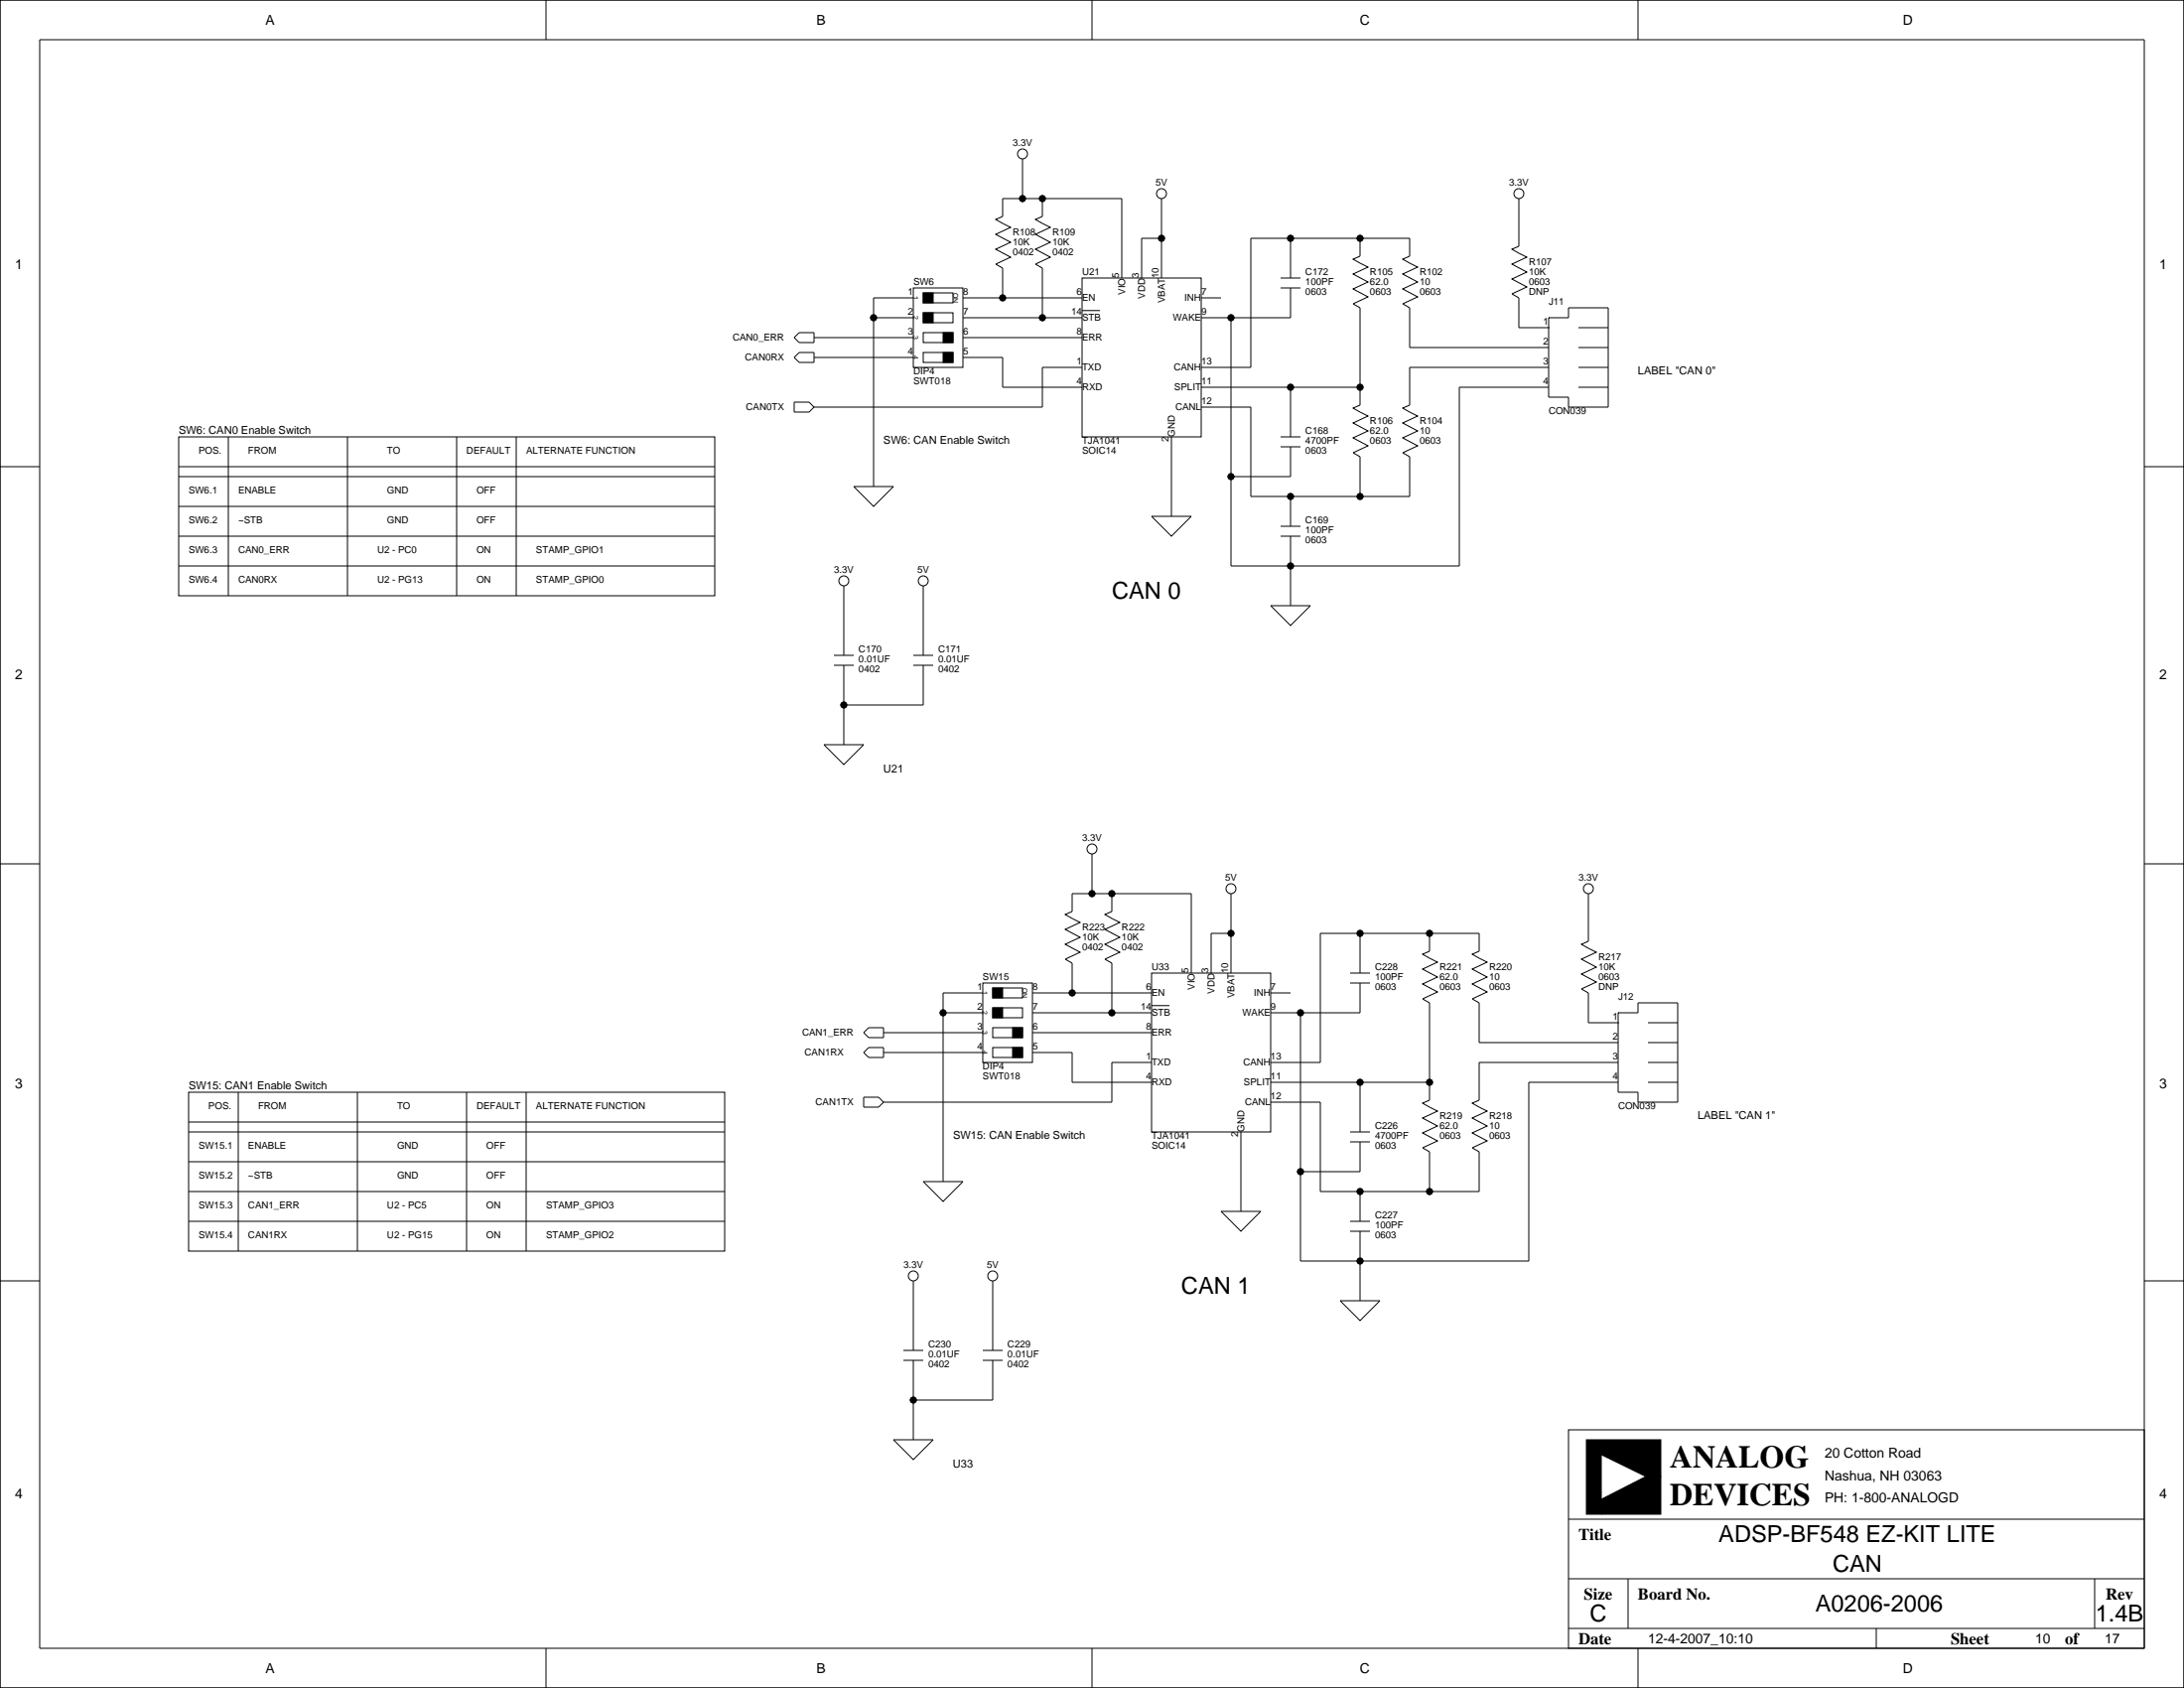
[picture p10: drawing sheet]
<svg xmlns="http://www.w3.org/2000/svg" width="559mm" height="432mm" viewBox="0 0 559 432" stroke-linecap="round" stroke-linejoin="round" font-family="sans-serif">
<g fill="none" stroke="#000" stroke-width=".25">
<path d="M0 0h558.8v431.8h-558.8zM10.2 10.2h538.4v411.4h-538.4zM139.7 0v10.2M279.4 0v10.2M419.1 0v10.2M261.6 40.6v10.2M266.7 50.8v4.6l-1.8 .7 3.8 2.1-3.8 1.7 3.8 2.1-3.8 1.8 3.8 2-3.8 1.8 1.8 1v12.7M297.2 50.8v20.3M388.6 50.8v12.2l-1.8 .8 3.9 2-3.9 1.8 3.9 2-3.9 1.8 3.9 2-3.9 1.8 1.8 1v7.6h7.6M233.7 73.7h12.7v20.3h-12.7zM233.7 76.2h-10.2v48.3M236.2 74.9h7.6v2.6h-7.6z"/>
<path d="M246.4 76.2h30.5M276.9 71.1h30.4v40.7h-30.4zM276.9 79.4h4.5M287 71.1v-20.3h-30.5v4.6l-1.7 .7 3.8 2.1-3.8 1.7 3.8 2.1-3.8 1.8 3.8 2-3.8 1.8 1.7 1v7.6M297.2 61h-5.1v10.1M307.3 76.2h5.1M327.7 71.1h5M327.7 73.7h5M330.2 73.7v7.6h-22.9M330.2 61v10.1M348 61v4.5l-1.8 .8 3.8 2-3.8 1.8 3.8 2-3.8 1.8 3.8 2-3.8 1.8 1.8 1v24.9l-1.8 .8 3.8 2-3.8 1.8 3.8 2-3.8 1.8 3.8 2-3.8 1.8 1.8 1v10.2M203.2 86.4l1.3-1.3h3.8v2.5h-3.8z"/>
<path d="M204.5 90.2h3.8v2.5h-3.8l-1.3-1.3zM208.3 91.4h25.4M208.3 86.4h25.4M223.5 81.3h10.2M236.2 90.2h7.6v2.5h-7.6zM236.2 80h7.6v2.6h-7.6zM236.2 85.1h7.6v2.5h-7.6zM246.4 81.3h30.5M246.4 91.4h10.1v7.7h20.4M246.4 86.4h30.5M276.9 94h-10.2v10.1h-58.4M307.3 99.1h40.7"/>
<path d="M315 81.3v63.5h58.4v-45.7h22.8M330.2 99.1v12.7M396.2 88.9h-35.5v-10.2l-1.8-1 3.8-1.8-3.8-2 3.8-1.8-3.8-2 3.8-1.8-3.8-2 1.8-.8v-4.5h-40.7v33h-12.7M396.2 94h-35.5v9.6l-1.8 .8 3.8 2-3.8 1.8 3.8 2-3.8 1.8 3.8 2-3.8 1.8 1.8 1v10.2h-40.7v-22.9h-12.7M396.2 83.8h.1M396.2 81.3h.1M396.2 81.3h5.1v-2.6h10.2v25.4h-10.2v-2.5h-5.1zM403.9 99.1h7.6M403.9 83.8h7.6M403.9 88.9h7.6M403.9 94h7.6M0 119.4h10.2"/>
<path d="M45.7 111.8h137.2v40.6h-137.2zM45.7 119.4h137.2M58.4 111.8v40.6M88.9 111.8v40.6M116.8 111.8v40.6M132.1 111.8v40.6M203.2 102.9h3.8l1.3 1.2-1.3 1.3h-3.8zM299.7 111.8v20.3M327.7 111.8h5M327.7 114.3h5M330.2 114.3v7.6h-15.2M548.6 119.4h10.2"/>
<path d="M45.7 121.9h137.2M45.7 137.2h137.2M45.7 129.5h137.2M218.4 124.5h10.2l-5.1 5zM294.6 132.1h10.2l-5.1 5.1zM327.7 134.6h5M327.7 137.2h5M330.2 127v7.6M330.2 137.2v17.7M45.7 144.8h137.2M215.9 149.9v17.7M236.2 149.9v17.7"/>
<path d="M325.1 154.9h10.2l-5.1 5.1zM213.4 167.6h5M213.4 170.2h5M215.9 170.2v20.3M233.7 167.6h5.1M233.7 170.2h5.1M236.2 170.2v10.1h-20.3M210.8 190.5h10.2l-5.1 5.1zM279.4 218.4v10.2M0 221h10.2M284.5 228.6v4.6l-1.8 .7 3.8 2.1-3.8 1.7 3.8 2.1-3.8 1.8 3.8 2-3.8 1.8 1.8 1v12.7M315 228.6v20.3"/>
<path d="M315 238.8h-5.1v10.1M348 238.8v10.1M365.8 238.8v4.5l-1.8 .8 3.8 2-3.8 1.8 3.8 2-3.8 1.8 3.8 2-3.8 1.8 1.8 1v24.9l-1.8 .8 3.8 2-3.8 1.8 3.8 2-3.8 1.8 3.8 2-3.8 1.8 1.8 1v10.2M406.4 228.6v12.2l-1.8 .8 3.8 2-3.8 1.8 3.8 2-3.8 1.8 3.8 2-3.8 1.8 1.8 1v7.6h7.6M548.6 221h10.2M241.3 259.1h10.2M251.5 251.5h12.7v20.3h-12.7zM251.5 254h-10.2v48.3M254 257.8h7.6v2.5h-7.6zM254 252.7h7.6v2.6h-7.6zM264.2 259.1h30.4M264.2 254h30.4"/>
<path d="M294.6 248.9h30.5v40.7h-30.5zM294.6 257.2h4.6M304.8 248.9v-20.3h-30.5v4.6l-1.8 .7 3.9 2.1-3.9 1.7 3.9 2.1-3.9 1.8 3.9 2-3.9 1.8 1.8 1v7.6M325.1 254h5.1M332.7 259.1v63.5h58.5v-45.7h22.8M345.4 248.9h5.1M345.4 251.5h5.1M348 251.5v7.6h-22.9M414 259.1h.1M414 259.1h5.1v-2.6h10.2v25.4h-10.2v-2.5h-5.1zM48.3 279.4h137.1v40.6h-137.1zM61 279.4v40.6"/>
<path d="M91.4 279.4v40.6M119.4 279.4v40.6M134.6 279.4v40.6M222.2 262.9h3.9v2.5h-3.9l-1.2-1.2zM222.2 268h3.9v2.5h-3.9l-1.2-1.3zM226.1 264.2h25.4M226.1 269.2h25.4M254 268h7.6v2.5h-7.6zM254 262.9h7.6v2.5h-7.6zM264.2 269.2h10.1v7.7h20.3M264.2 264.2h30.4M294.6 271.8h-10.1v10.1h-58.4"/>
<path d="M325.1 276.9h40.7M348 276.9v12.7M414 271.8h-35.5v9.6l-1.8 .8 3.8 2-3.8 1.8 3.8 2-3.8 1.8 3.8 2-3.8 1.8 1.8 1v10.2h-40.7v-22.9h-12.7M414 261.6h.1M414 266.7h-35.5v-10.2l-1.8-1 3.8-1.8-3.8-2 3.8-1.8-3.8-2 3.8-1.8-3.8-2 1.8-.8v-4.5h-40.7v33h-12.7M421.6 276.9h7.7M421.6 261.6h7.7M421.6 271.8h7.7M421.6 266.7h7.7M48.3 289.6h137.1M48.3 297.2h137.1M48.3 287h137.1"/>
<path d="M221 280.7h3.8l1.3 1.2-1.3 1.3h-3.8zM317.5 289.6v20.3M345.4 289.6h5.1M345.4 292.1h5.1M348 292.1v7.6h-15.3M48.3 304.8h137.1M48.3 312.4h137.1M236.2 302.3h10.2l-5.1 5zM312.4 309.9h10.2l-5.1 5.1zM345.4 312.4h5.1M345.4 315h5.1M348 304.8v7.6"/>
<path d="M348 315v17.7M0 327.7h10.2M233.7 327.7v17.7M254 327.7v17.7M342.9 332.7h10.2l-5.1 5.1zM548.6 327.7h10.2M231.1 345.4h5.1M231.1 348h5.1M233.7 348v20.3M251.5 345.4h5M251.5 348h5M254 348v10.1h-20.3"/>
<path d="M228.6 368.3h10.2l-5.1 5.1zM401.3 365.8h147.3v55.8h-147.3zM401.3 388.6h147.3M401.3 403.9h147.3M401.3 416.6h147.3M416.6 403.9v12.7M480.1 416.6v5M535.9 403.9v12.7M139.7 421.6v10.2M279.4 421.6v10.2M419.1 421.6v10.2"/>
<circle cx="261.6" cy="39.4" r="1.27"/>
<circle cx="261.6" cy="50.8" r=".76"/>
<circle cx="266.7" cy="50.8" r=".76"/>
<circle cx="297.2" cy="49.5" r="1.27"/>
<circle cx="388.6" cy="49.5" r="1.27"/>
<circle cx="256.5" cy="76.2" r=".76"/>
<circle cx="297.2" cy="61" r=".76"/>
<circle cx="330.2" cy="61" r=".76"/>
<circle cx="348" cy="61" r=".76"/>
<circle cx="223.5" cy="81.3" r=".76"/>
<circle cx="266.7" cy="81.3" r=".76"/>
<circle cx="315" cy="81.3" r=".76"/>
<circle cx="330.2" cy="99.1" r=".76"/>
<circle cx="348" cy="99.1" r=".76"/>
<circle cx="315" cy="121.9" r=".76"/>
<circle cx="330.2" cy="127" r=".76"/>
<circle cx="348" cy="127" r=".76"/>
<circle cx="215.9" cy="148.6" r="1.27"/>
<circle cx="236.2" cy="148.6" r="1.27"/>
<circle cx="330.2" cy="144.8" r=".76"/>
<circle cx="215.9" cy="180.3" r=".76"/>
<circle cx="279.4" cy="217.2" r="1.27"/>
<circle cx="279.4" cy="228.6" r=".76"/>
<circle cx="284.5" cy="228.6" r=".76"/>
<circle cx="315" cy="227.3" r="1.27"/>
<circle cx="315" cy="238.8" r=".76"/>
<circle cx="348" cy="238.8" r=".76"/>
<circle cx="365.8" cy="238.8" r=".76"/>
<circle cx="406.4" cy="227.3" r="1.27"/>
<circle cx="241.3" cy="259.1" r=".76"/>
<circle cx="274.3" cy="254" r=".76"/>
<circle cx="284.5" cy="259.1" r=".76"/>
<circle cx="332.7" cy="259.1" r=".76"/>
<circle cx="348" cy="276.9" r=".76"/>
<circle cx="365.8" cy="276.9" r=".76"/>
<circle cx="332.7" cy="299.7" r=".76"/>
<circle cx="348" cy="304.8" r=".76"/>
<circle cx="365.8" cy="304.8" r=".76"/>
<circle cx="233.7" cy="326.4" r="1.27"/>
<circle cx="254" cy="326.4" r="1.27"/>
<circle cx="348" cy="322.6" r=".76"/>
<circle cx="233.7" cy="358.1" r=".76"/>
</g>
<g fill="#000" stroke="#000" stroke-width=".25">
<path d="M236.2 74.9h2.6v2.6h-2.6z" fill-rule="evenodd"/>
<path d="M236.2 80h2.6v2.6h-2.6z" fill-rule="evenodd"/>
<path d="M241.3 90.2h2.5v2.5h-2.5z" fill-rule="evenodd"/>
<path d="M241.3 85.1h2.5v2.5h-2.5z" fill-rule="evenodd"/>
<path d="M254 252.7h2.5v2.6h-2.5z" fill-rule="evenodd"/>
<path d="M254 257.8h2.5v2.5h-2.5z" fill-rule="evenodd"/>
<path d="M259.1 262.9h2.5v2.5h-2.5z" fill-rule="evenodd"/>
<path d="M259.1 268h2.5v2.5h-2.5z" fill-rule="evenodd"/>
<path d="M409.7 368.3h15.2v9.4h-3.8l-11.4-5.6z" fill-rule="evenodd"/>
<path d="M405.9 368.3h3.8v19h-3.8z" fill-rule="evenodd"/>
<path d="M409.7 383.5l11.4-5.8h3.8v9.6h-15.2z" fill-rule="evenodd"/>
<circle cx="261.6" cy="50.8" r=".76"/>
<circle cx="266.7" cy="50.8" r=".76"/>
<circle cx="256.5" cy="76.2" r=".76"/>
<circle cx="297.2" cy="61" r=".76"/>
<circle cx="330.2" cy="61" r=".76"/>
<circle cx="348" cy="61" r=".76"/>
<circle cx="223.5" cy="81.3" r=".76"/>
<circle cx="266.7" cy="81.3" r=".76"/>
<circle cx="315" cy="81.3" r=".76"/>
<circle cx="330.2" cy="99.1" r=".76"/>
<circle cx="348" cy="99.1" r=".76"/>
<circle cx="315" cy="121.9" r=".76"/>
<circle cx="330.2" cy="127" r=".76"/>
<circle cx="348" cy="127" r=".76"/>
<circle cx="330.2" cy="144.8" r=".76"/>
<circle cx="215.9" cy="180.3" r=".76"/>
<circle cx="279.4" cy="228.6" r=".76"/>
<circle cx="284.5" cy="228.6" r=".76"/>
<circle cx="315" cy="238.8" r=".76"/>
<circle cx="348" cy="238.8" r=".76"/>
<circle cx="365.8" cy="238.8" r=".76"/>
<circle cx="241.3" cy="259.1" r=".76"/>
<circle cx="274.3" cy="254" r=".76"/>
<circle cx="284.5" cy="259.1" r=".76"/>
<circle cx="332.7" cy="259.1" r=".76"/>
<circle cx="348" cy="276.9" r=".76"/>
<circle cx="365.8" cy="276.9" r=".76"/>
<circle cx="332.7" cy="299.7" r=".76"/>
<circle cx="348" cy="304.8" r=".76"/>
<circle cx="365.8" cy="304.8" r=".76"/>
<circle cx="348" cy="322.6" r=".76"/>
<circle cx="233.7" cy="358.1" r=".76"/>
</g>
<g font-size="8.1">
<text x="427.2" y="375.3">ANALOG</text>
<text x="427.2" y="385">DEVICES</text>
</g>
<g font-size="6">
<text x="284.5" y="153.2">CAN 0</text>
<text x="302.3" y="331">CAN 1</text>
<text x="439.7" y="394.6">ADSP-BF548 EZ-KIT LITE</text>
<text x="468.9" y="402.2">CAN</text>
<text x="464.5" y="412.4">A0206-2006</text>
<text x="406.8" y="414.9">C</text>
<text x="536.1" y="414.9">1.4B</text>
</g>
<g font-size="4.2">
<text x="403.9" y="393.9">Title</text>
<text x="405.3" y="409.1">Size</text>
<text x="419.1" y="409.1">Board No.</text>
<text x="538.8" y="409.1">Rev</text>
<text x="403.9" y="420.5">Date</text>
<text x="499.1" y="420.5">Sheet</text>
<text x="528.3" y="420.5">of</text>
</g>
<g font-size="3.5">
<text x="67.9" y="6.3">A</text>
<text x="208.9" y="6.3">B</text>
<text x="348" y="6.3">C</text>
<text x="486.9" y="6.3">D</text>
<text x="3.8" y="68.8">1</text>
<text x="552.5" y="68.8">1</text>
<text x="3.8" y="173.7">2</text>
<text x="552.5" y="173.7">2</text>
<text x="3.8" y="278.3">3</text>
<text x="552.5" y="278.3">3</text>
<text x="466.9" y="372.8">20 Cotton Road</text>
<text x="3.8" y="383.3">4</text>
<text x="466.9" y="378.7">Nashua, NH 03063</text>
<text x="552.5" y="383.3">4</text>
<text x="466.9" y="384.3">PH: 1-800-ANALOGD</text>
<text x="421.6" y="420.4">12-4-2007_10:10</text>
<text x="520.7" y="420.4">10</text>
<text x="538.5" y="420.4">17</text>
<text x="67.9" y="428">A</text>
<text x="208.9" y="428">B</text>
<text x="348" y="428">C</text>
<text x="486.9" y="428">D</text>
</g>
<g font-size="2.8">
<text x="419.1" y="95.7">LABEL &quot;CAN 0&quot;</text>
<text x="45.7" y="110.9">SW6: CAN0 Enable Switch</text>
<text x="226.1" y="113.5">SW6: CAN Enable Switch</text>
<text x="226" y="197.6">U21</text>
<text x="48.3" y="278.6">SW15: CAN1 Enable Switch</text>
<text x="434.3" y="286.2">LABEL &quot;CAN 1&quot;</text>
<text x="243.8" y="291.3">SW15: CAN Enable Switch</text>
<text x="243.8" y="375.4">U33</text>
</g>
<g font-size="2.5">
<text x="259.1" y="37.4">3.3V</text>
<text x="295.7" y="47.5">5V</text>
<text x="386.1" y="47.5">3.3V</text>
<text x="259.1" y="60.2">R108</text>
<text x="259.1" y="62.7">10K</text>
<text x="259.1" y="65.3">0402</text>
<text x="269.2" y="60.2">R109</text>
<text x="269.2" y="65.3">0402</text>
<text x="269.2" y="62.7">10K</text>
<text x="276.9" y="70.4">U21</text>
<text x="286.3" y="71.1" transform="rotate(-90 286.3 71.1)">5</text>
<text x="291.4" y="71.1" transform="rotate(-90 291.4 71.1)">3</text>
<text x="296.4" y="71.1" transform="rotate(-90 296.4 71.1)">10</text>
<text x="334" y="70.4">C172</text>
<text x="350.5" y="70.4">R105</text>
<text x="363.2" y="70.4">R102</text>
<text x="391.2" y="70.4">10K</text>
<text x="391.2" y="67.8">R107</text>
<text x="232.3" y="75.5">1</text>
<text x="233.7" y="72.9">SW6</text>
<text x="246.4" y="75.5">8</text>
<text x="275.5" y="75.5">6</text>
<text x="276.9" y="77.1">EN</text>
<text x="287.9" y="75.4" transform="rotate(-90 287.9 75.4)">VIO</text>
<text x="293" y="76.3" transform="rotate(-90 293 76.3)">VDD</text>
<text x="298.1" y="77.6" transform="rotate(-90 298.1 77.6)">VBAT</text>
<text x="303.1" y="77.1">INH</text>
<text x="307.3" y="75.5">7</text>
<text x="334" y="72.9">100PF</text>
<text x="334" y="75.5">0603</text>
<text x="350.5" y="75.4">0603</text>
<text x="350.5" y="72.9">62.0</text>
<text x="363.2" y="72.9">10</text>
<text x="363.2" y="75.4">0603</text>
<text x="391.2" y="72.9">0603</text>
<text x="391.2" y="75.5">DNP</text>
<text x="232.3" y="80.5">2</text>
<text x="246.4" y="80.5">7</text>
<text x="274.1" y="80.5">14</text>
<text x="276.9" y="82.2">STB</text>
<text x="300.1" y="82.2">WAKE</text>
<text x="307.3" y="80.5">9</text>
<text x="394.9" y="83.1">1</text>
<text x="396.2" y="78">J11</text>
<text x="187.5" y="87.2">CAN0_ERR</text>
<text x="232.3" y="85.6">3</text>
<text x="246.4" y="85.6">6</text>
<text x="275.5" y="85.6">8</text>
<text x="276.9" y="87.2">ERR</text>
<text x="394.9" y="88.2">2</text>
<text x="190.6" y="92.3">CAN0RX</text>
<text x="232.3" y="90.7">4</text>
<text x="233.7" y="95.8">DIP4</text>
<text x="246.4" y="90.7">5</text>
<text x="275.5" y="93.2">1</text>
<text x="276.9" y="94.9">TXD</text>
<text x="300.3" y="94.9">CANH</text>
<text x="307.3" y="93.2">13</text>
<text x="394.9" y="93.2">3</text>
<text x="233.7" y="98.3">SWT018</text>
<text x="275.5" y="98.3">4</text>
<text x="276.9" y="99.9">RXD</text>
<text x="300.5" y="99.9">SPLIT</text>
<text x="307.3" y="98.3">11</text>
<text x="394.9" y="98.3">4</text>
<text x="190.9" y="105">CAN0TX</text>
<text x="300.8" y="105">CANL</text>
<text x="307.3" y="103.4">12</text>
<text x="396.2" y="105.9">CON039</text>
<text x="276.9" y="113.6">TJA1041</text>
<text x="299" y="113.1" transform="rotate(-90 299 113.1)">2</text>
<text x="300.6" y="111.8" transform="rotate(-90 300.6 111.8)">GND</text>
<text x="334" y="113.5">4700PF</text>
<text x="334" y="111">C168</text>
<text x="350.5" y="108.5">R106</text>
<text x="350.5" y="111">62.0</text>
<text x="350.5" y="113.5">0603</text>
<text x="363.2" y="113.5">0603</text>
<text x="363.2" y="111">10</text>
<text x="363.2" y="108.5">R104</text>
<text x="50.8" y="116.1">POS.</text>
<text x="63.5" y="116.1">FROM</text>
<text x="99.1" y="116.1">TO</text>
<text x="119.4" y="116.1">DEFAULT</text>
<text x="134.6" y="116.1">ALTERNATE FUNCTION</text>
<text x="276.9" y="116.1">SOIC14</text>
<text x="334" y="116.1">0603</text>
<text x="48.3" y="126.3">SW6.1</text>
<text x="61" y="126.3">ENABLE</text>
<text x="99.1" y="126.3">GND</text>
<text x="121.9" y="126.3">OFF</text>
<text x="48.3" y="133.9">SW6.2</text>
<text x="61" y="133.9">~STB</text>
<text x="99.1" y="133.9">GND</text>
<text x="121.9" y="133.9">OFF</text>
<text x="334" y="133.9">C169</text>
<text x="334" y="136.4">100PF</text>
<text x="48.3" y="141.5">SW6.3</text>
<text x="61" y="141.5">CAN0_ERR</text>
<text x="96.5" y="141.5">U2 - PC0</text>
<text x="121.9" y="141.5">ON</text>
<text x="137.2" y="141.5">STAMP_GPIO1</text>
<text x="334" y="139">0603</text>
<text x="48.3" y="149.1">SW6.4</text>
<text x="61" y="149.1">CAN0RX</text>
<text x="96.5" y="149.1">U2 - PG13</text>
<text x="121.9" y="149.1">ON</text>
<text x="137.2" y="149.1">STAMP_GPIO0</text>
<text x="213.4" y="146.6">3.3V</text>
<text x="234.7" y="146.6">5V</text>
<text x="219.7" y="166.9">C170</text>
<text x="240" y="166.9">C171</text>
<text x="219.7" y="172">0402</text>
<text x="219.7" y="169.4">0.01UF</text>
<text x="240" y="169.4">0.01UF</text>
<text x="240" y="172">0402</text>
<text x="276.9" y="215.2">3.3V</text>
<text x="313.4" y="225.3">5V</text>
<text x="403.9" y="225.3">3.3V</text>
<text x="276.9" y="238">R223</text>
<text x="287" y="238">R222</text>
<text x="276.9" y="243.1">0402</text>
<text x="276.9" y="240.5">10K</text>
<text x="287" y="240.5">10K</text>
<text x="287" y="243.1">0402</text>
<text x="408.9" y="245.6">R217</text>
<text x="251.5" y="250.7">SW15</text>
<text x="294.6" y="248.2">U33</text>
<text x="304.1" y="248.9" transform="rotate(-90 304.1 248.9)">5</text>
<text x="309.1" y="248.9" transform="rotate(-90 309.1 248.9)">3</text>
<text x="314.2" y="248.9" transform="rotate(-90 314.2 248.9)">10</text>
<text x="351.8" y="250.7">100PF</text>
<text x="351.8" y="248.2">C228</text>
<text x="368.3" y="248.2">R221</text>
<text x="368.3" y="250.7">62.0</text>
<text x="381" y="250.7">10</text>
<text x="381" y="248.2">R220</text>
<text x="408.9" y="248.2">10K</text>
<text x="408.9" y="250.7">0603</text>
<text x="250.1" y="253.3">1</text>
<text x="264.2" y="253.3">8</text>
<text x="293.3" y="253.3">6</text>
<text x="294.6" y="254.9">EN</text>
<text x="305.7" y="253.2" transform="rotate(-90 305.7 253.2)">VIO</text>
<text x="310.8" y="254.1" transform="rotate(-90 310.8 254.1)">VDD</text>
<text x="315.8" y="255.4" transform="rotate(-90 315.8 255.4)">VBAT</text>
<text x="320.9" y="254.9">INH</text>
<text x="325.1" y="253.3">7</text>
<text x="351.8" y="253.3">0603</text>
<text x="368.3" y="253.2">0603</text>
<text x="381" y="253.2">0603</text>
<text x="408.9" y="253.3">DNP</text>
<text x="414" y="255.8">J12</text>
<text x="250.1" y="263.4">3</text>
<text x="250.1" y="258.3">2</text>
<text x="264.2" y="258.3">7</text>
<text x="264.2" y="263.4">6</text>
<text x="291.9" y="258.3">14</text>
<text x="293.3" y="263.4">8</text>
<text x="294.6" y="260">STB</text>
<text x="317.8" y="260">WAKE</text>
<text x="325.1" y="258.3">9</text>
<text x="412.6" y="260.9">1</text>
<text x="205.3" y="265">CAN1_ERR</text>
<text x="250.1" y="268.5">4</text>
<text x="264.2" y="268.5">5</text>
<text x="294.6" y="265">ERR</text>
<text x="412.6" y="266">2</text>
<text x="205.9" y="270.1">CAN1RX</text>
<text x="251.5" y="273.6">DIP4</text>
<text x="293.3" y="271">1</text>
<text x="294.6" y="272.7">TXD</text>
<text x="318.1" y="272.7">CANH</text>
<text x="325.1" y="271">13</text>
<text x="412.6" y="271">3</text>
<text x="251.5" y="276.1">SWT018</text>
<text x="293.3" y="276.1">4</text>
<text x="294.6" y="277.7">RXD</text>
<text x="318.3" y="277.7">SPLIT</text>
<text x="325.1" y="276.1">11</text>
<text x="325.1" y="281.2">12</text>
<text x="412.6" y="276.1">4</text>
<text x="53.3" y="283.7">POS.</text>
<text x="66" y="283.7">FROM</text>
<text x="101.6" y="283.7">TO</text>
<text x="121.9" y="283.7">DEFAULT</text>
<text x="137.2" y="283.7">ALTERNATE FUNCTION</text>
<text x="208.7" y="282.8">CAN1TX</text>
<text x="318.5" y="282.8">CANL</text>
<text x="368.3" y="286.3">R219</text>
<text x="381" y="286.3">R218</text>
<text x="414" y="283.7">CON039</text>
<text x="50.8" y="293.9">SW15.1</text>
<text x="63.5" y="293.9">ENABLE</text>
<text x="101.6" y="293.9">GND</text>
<text x="124.5" y="293.9">OFF</text>
<text x="294.6" y="291.4">TJA1041</text>
<text x="294.6" y="293.9">SOIC14</text>
<text x="316.8" y="290.9" transform="rotate(-90 316.8 290.9)">2</text>
<text x="318.4" y="289.6" transform="rotate(-90 318.4 289.6)">GND</text>
<text x="351.8" y="288.8">C226</text>
<text x="351.8" y="291.3">4700PF</text>
<text x="351.8" y="293.9">0603</text>
<text x="368.3" y="291.3">0603</text>
<text x="368.3" y="288.8">62.0</text>
<text x="381" y="288.8">10</text>
<text x="381" y="291.3">0603</text>
<text x="50.8" y="301.5">SW15.2</text>
<text x="63.5" y="301.5">~STB</text>
<text x="101.6" y="301.5">GND</text>
<text x="124.5" y="301.5">OFF</text>
<text x="50.8" y="309.1">SW15.3</text>
<text x="63.5" y="309.1">CAN1_ERR</text>
<text x="99.1" y="309.1">U2 - PC5</text>
<text x="124.5" y="309.1">ON</text>
<text x="139.7" y="309.1">STAMP_GPIO3</text>
<text x="351.8" y="311.7">C227</text>
<text x="50.8" y="316.8">SW15.4</text>
<text x="63.5" y="316.8">CAN1RX</text>
<text x="99.1" y="316.8">U2 - PG15</text>
<text x="124.5" y="316.8">ON</text>
<text x="139.7" y="316.8">STAMP_GPIO2</text>
<text x="351.8" y="316.8">0603</text>
<text x="351.8" y="314.2">100PF</text>
<text x="231.1" y="324.4">3.3V</text>
<text x="252.5" y="324.4">5V</text>
<text x="237.5" y="344.7">C230</text>
<text x="237.5" y="347.2">0.01UF</text>
<text x="257.8" y="347.2">0.01UF</text>
<text x="257.8" y="344.7">C229</text>
<text x="237.5" y="349.8">0402</text>
<text x="257.8" y="349.8">0402</text>
</g>
<g font-size="1.8">
<text x="233.7" y="75.7" transform="rotate(90 233.7 75.7)">1</text>
<text x="243.8" y="74.9" transform="rotate(90 243.8 74.9)">ON</text>
<text x="233.7" y="80.8" transform="rotate(90 233.7 80.8)">2</text>
<text x="233.7" y="85.9" transform="rotate(90 233.7 85.9)">3</text>
<text x="233.7" y="90.9" transform="rotate(90 233.7 90.9)">4</text>
<text x="251.5" y="253.5" transform="rotate(90 251.5 253.5)">1</text>
<text x="261.6" y="252.7" transform="rotate(90 261.6 252.7)">ON</text>
<text x="251.5" y="258.6" transform="rotate(90 251.5 258.6)">2</text>
<text x="251.5" y="263.7" transform="rotate(90 251.5 263.7)">3</text>
<text x="251.5" y="268.7" transform="rotate(90 251.5 268.7)">4</text>
</g>
</svg>
